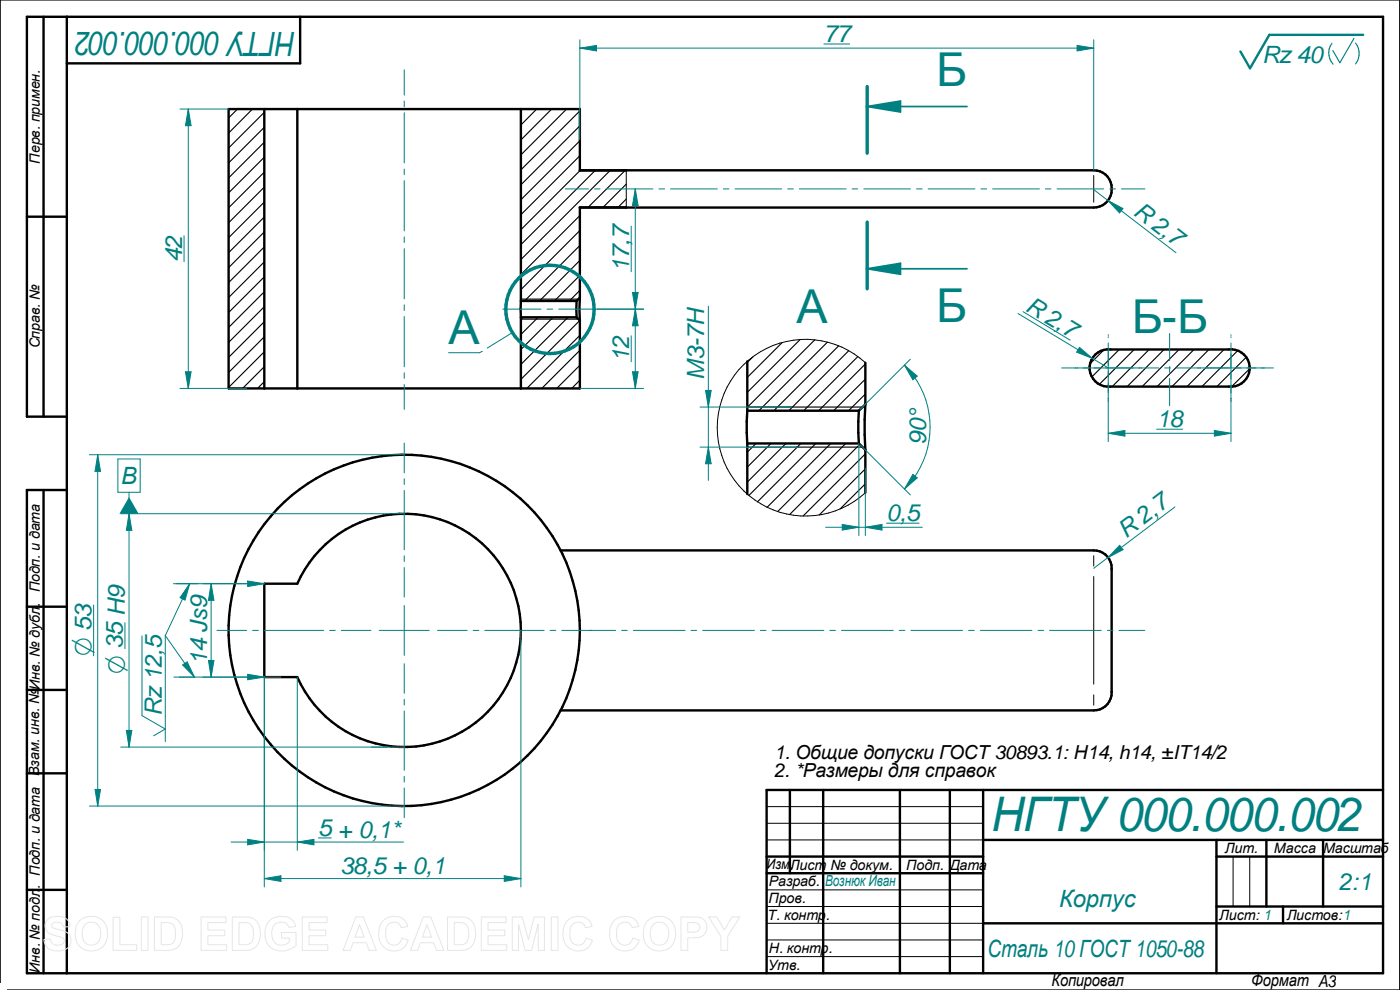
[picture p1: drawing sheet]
<svg xmlns="http://www.w3.org/2000/svg" width="420mm" height="297mm" viewBox="0 0 420 297" stroke-linecap="round" stroke-linejoin="round" font-family="sans-serif">
<g fill="none" stroke="#000" stroke-width=".72">
<path d="M13.1 5v120M20.1 5v287M90.1 5v14h-70M79.3 32.7v83.8M89.2 32.7v83.8M156.3 32.7v57.6M174 51.1h154.2a5.6 5.6 0 0 1 5.4 5.6 5.6 5.6 0 0 1-5.4 5.6h-154.2M187.9 51.1h-13.9v-18.4h-105.4v83.8h105.4v-20.4M8.1 65h12M187.9 62.2h-13.9v27.1M156.3 90.3v4.9M156.3 95.2v21.3"/>
<path d="M156.3 95.2h16.7M156.3 90.3h16.7M173 95.2l1 .9M173 90.3v4.9M174 89.3l-1 1M174 89.3v6.8M20.1 125h-12v-120h407v287h-407v-145h12M13.1 147v145M79.3 175.1h9.9a35 35 0 0 1 53.6-13.6 35 35 0 0 1 0 55.3 35 35 0 0 1-53.6-13.6h-9.9zM168.2 165.1h160a5.3 5.3 0 0 1 5.4 5.4v37.3a5.3 5.3 0 0 1-5.4 5.3h-160M8.1 182h12M8.1 207h12"/>
<path d="M8.1 232h12M237.1 237v25M247 237v55M270.1 237v55M285.1 237v55M295.1 237v55M415.1 237h-185v55M230.1 257h65M295.1 252h120M365.1 252v40M365.1 257h50M380.1 252v20"/>
<path d="M397.1 252v20M8.1 267h12M230.1 262h65M295.1 277h120M365.1 272h50M385.1 272v5"/>
<circle cx="121.3" cy="189.1" r="52.7"/>
</g>
<path d="M409.1 10.5h-28.2l-5.8 10-2.8-5" fill="none" stroke="#008080" stroke-width=".72"/>
<path d="M399.7 13a4.9 4.9 0 0 0 .4 6.3M406.3 11.5l-4.2 7.3-2.1-3.6M406.8 12.9a5.1 5.1 0 0 1 0 6.3" fill="none" stroke="#008080" stroke-width=".34"/>
<g fill="none" stroke="#000" stroke-width=".3">
<path d="M187.9 51.1v11.2M328.2 52.7v8M328.2 166.8v3M328.2 173v32.3M328.2 208.5v3.1M230.1 242h65M230.1 247h65M230.1 252h65M370.1 257v15M375.1 257v15M230.1 267h65M230.1 272h65"/>
<path d="M230.1 277h65M230.1 282h65M230.1 287h65"/>
</g>
<g fill="none" stroke="#000" stroke-width=".34">
<path d="M.1 0h420v297h-420M71.3 32.7l-2.7 2.7M75.8 32.7l-7.2 7.2M79.3 33.7l-10.7 10.7M79.3 38.2l-10.7 10.7M156.6 32.7l-.3 .3M161.1 32.7l-4.8 4.8M165.6 32.7l-9.3 9.3M170 32.7l-13.7 13.8M174 33.3l-17.7 17.7M174 37.8l-17.7 17.7M79.3 42.7l-10.7 10.7"/>
<path d="M79.3 47.2l-10.7 10.7M79.3 51.6l-10.7 10.8M79.3 56.1l-10.7 10.7M174 42.2l-17.7 17.7M174 46.7l-17.7 17.7M174.1 51.1l-17.8 17.8M178.6 51.1l-22.3 22.3M183.1 51.1l-26.8 26.8M187.6 51.1l-11.1 11.1M187.9 55.2l-6.9 7M187.9 59.7l-2.4 2.5M79.3 60.6l-10.7 10.7"/>
<path d="M79.3 65.1l-10.7 10.7M79.3 69.6l-10.7 10.7M79.3 74.1l-10.7 10.7M79.3 78.6l-10.7 10.7M174 64.7l-17.7 17.7M174 69.2l-17.7 17.7M174 73.7l-16.6 16.6M174 78.1l-12.1 12.2M79.3 83.1l-10.7 10.7M79.3 87.5l-10.7 10.8M79.3 92l-10.7 10.7M79.3 96.5l-10.7 10.7"/>
<path d="M156.3 95.8h17.3M156.3 89.7h17.3M157 95.2l-.7 .7M161.5 95.2l-5.2 5.2M166 95.2l-9.7 9.7M170.5 95.2l-14.2 14.1M174 82.6l-7.6 7.7M174 87.1l-3.1 3.2M174 96.1l-17.7 17.7M79.3 101l-10.7 10.8M79.3 105.5l-10.7 10.7M79.3 110l-6.5 6.5"/>
<path d="M79.3 114.5l-2 2M174 100.6l-15.9 15.9M174 105.1l-11.4 11.4M174 109.6l-6.9 6.9M174 114.1l-2.4 2.4"/>
</g>
<path d="M260.3 32v14M260.3 66.6v14" fill="none" stroke="#008080" stroke-width="1"/>
<path d="M.1 295h2v2.1h-2z" fill-rule="evenodd" fill="#fff"/>
<path d="M260.3 32h29.9" fill="none" stroke="#008080" stroke-width=".51"/>
<path d="M260.3 32l9.9-1.7v3.3z" fill="#008080"/>
<path d="M260.3 32l9.9-1.7v3.3z" fill="none" stroke="#008080" stroke-width=".51"/>
<g fill="#fff">
<path d="M279 14h13.1v13.9h-13.1z" fill-rule="evenodd"/>
<path d="M.1 295h2v2.1h-2z" fill-rule="evenodd"/>
</g>
<path d="M260.3 80.6h29.9" fill="none" stroke="#008080" stroke-width=".51"/>
<path d="M260.3 80.6l9.9-1.6v3.3z" fill="#008080"/>
<path d="M260.3 80.6l9.9-1.6v3.3z" fill="none" stroke="#008080" stroke-width=".51"/>
<path d="M279 84.6h13.1v14h-13.1z" fill-rule="evenodd" fill="#fff"/>
<path d="M260.3 26v6M260.3 80.6v6.1" fill="none" stroke="#008080" stroke-width="1"/>
<path d="M331.3 105l-4.1 4.1M335.9 104.9l-8.2 8.2M340.4 104.9l-10.5 10.4M344.9 104.9l-11.1 11.1M349.4 104.9l-11.1 11.1M353.9 104.9l-11.1 11.1M358.3 104.9l-11.1 11.1M362.8 104.9l-11.1 11.1M367.4 104.9l-11.2 11.1M371.5 105.2l-10.8 10.8M374 107.2l-8.8 8.8M375 110.7l-5.4 5.3" fill="none" stroke="#000" stroke-width=".34"/>
<path d="M328.7 106.4a5.6 5.6 0 0 1 4.6-1.5h35.5a5.6 5.6 0 0 1 6.2 5 5.6 5.6 0 0 1-5.2 6.1h-37.5a5.6 5.6 0 0 1-4.9-3.7 5.6 5.6 0 0 1 1.3-5.9z" fill="none" stroke="#000" stroke-width=".72"/>
<g fill="#fff">
<path d="M337.6 87.8h26.8v14h-26.8z" fill-rule="evenodd"/>
<path d="M337.6 87.8h26.8v14h-26.8z" fill-rule="evenodd"/>
</g>
<path d="M332.5 60.2l4.5 2.4-1 1.3z" fill="none" stroke="#008080" stroke-width=".3"/>
<path d="M332.5 60.2l4.5 2.4-1 1.3z" fill="#008080"/>
<path d="M328.2 56.9l24.7 18.9M324 104.2l3.8 3.3-4.7-1.8z" fill="none" stroke="#008080" stroke-width=".3"/>
<path d="M324 104.2l3.8 3.3-4.7-1.8z" fill="#008080"/>
<g fill="none" stroke="#008080" stroke-width=".3">
<path d="M305.5 94.1l27.1 16.3M307 93.5l14.2 8.6M318.6 110.4h29.2M332.6 100.4v.3M332.6 101v.3M332.6 102.9v16.9M349.5 110.4h1.8M351 100v8.2M351 110v1.7M351 113.5v8.2M353 110.4h29.2M369.4 100.4v.3"/>
<path d="M369.4 101v.3M369.4 102.9v16.9M332.6 120.1v.3M332.6 130l5-.8v1.7zM369.4 120.1v.3"/>
</g>
<path d="M332.6 130l5-.8v1.7z" fill="#008080"/>
<path d="M364.4 129.2l5 .8-5 .9z" fill="none" stroke="#008080" stroke-width=".3"/>
<path d="M364.4 129.2l5 .8-5 .9z" fill="#008080"/>
<path d="M323.2 13.6l5 .8-5 .9zM332.6 119.5v13M369.4 119.5v13M332.6 130h36.8M347.1 128.8h7.8" fill="none" stroke="#008080" stroke-width=".3"/>
<path d="M323.2 13.6l5 .8-5 .9z" fill="#008080"/>
<path d="M174 14.4l5-.8v1.7z" fill="none" stroke="#008080" stroke-width=".3"/>
<path d="M174 14.4l5-.8v1.7z" fill="#008080"/>
<path d="M174 11.9v30M174 14.4h154.2M247.3 13.2h7.7M328.2 11.9v39.2M56.5 32.7l.9 5h-1.7z" fill="none" stroke="#008080" stroke-width=".3"/>
<path d="M56.5 32.7l.9 5h-1.7z" fill="#008080"/>
<path d="M55.7 111.5h1.7l-.9 5z" fill="none" stroke="#008080" stroke-width=".3"/>
<path d="M55.7 111.5h1.7l-.9 5z" fill="#008080"/>
<g fill="none" stroke="#008080" stroke-width=".3">
<path d="M54 32.7h14.6M56.5 32.7v83.8M169.6 56.7h7M178.4 56.7h1.7M181.9 56.7h14M190.7 56.7l.8 5h-1.7zM197.7 56.7h1.8M201.2 56.7h14.1M217.1 56.7h1.7M220.6 56.7h14M236.4 56.7h1.7M239.9 56.7h14"/>
<path d="M255.7 56.7h1.7M259.2 56.7h14.1M275.1 56.7h1.7M278.5 56.7h14.1M294.4 56.7h1.7M297.9 56.7h14M313.7 56.7h1.7M317.2 56.7h14M333.1 56.7h1.7M336.5 56.7h7.1M55.2 70.7v7.8M150.9 92.8h11.5"/>
<path d="M164.2 92.8h1.7M167.7 92.8h11.5M54 116.5h19.9"/>
</g>
<path d="M190.7 56.7l.8 5h-1.7z" fill="#008080"/>
<path d="M189.8 87.8h1.7l-.8 5z" fill="none" stroke="#008080" stroke-width=".3"/>
<path d="M189.8 87.8h1.7l-.8 5z" fill="#008080"/>
<path d="M190.7 56.7v36.1M189.4 67.9v13.6M179.2 92.8h14M190.7 92.8l.8 4.9h-1.7z" fill="none" stroke="#008080" stroke-width=".3"/>
<path d="M190.7 92.8l.8 4.9h-1.7z" fill="#008080"/>
<path d="M189.8 111.5h1.7l-.8 5z" fill="none" stroke="#008080" stroke-width=".3"/>
<path d="M189.8 111.5h1.7l-.8 5z" fill="#008080"/>
<path d="M179.2 92.8h14M190.7 92.8v23.7M174 116.5h19.2M189.4 100.8v7.7M336 163.6l1 1.3-4.4 2.4z" fill="none" stroke="#008080" stroke-width=".3"/>
<path d="M336 163.6l1 1.3-4.4 2.4z" fill="#008080"/>
<path d="M29.3 136.4l.9 5h-1.7zM352.6 152.1l-24.4 18.4" fill="none" stroke="#008080" stroke-width=".3"/>
<path d="M29.3 136.4l.9 5h-1.7z" fill="#008080"/>
<path d="M28.5 236.9h1.7l-.9 5z" fill="none" stroke="#008080" stroke-width=".3"/>
<path d="M28.5 236.9h1.7l-.9 5z" fill="#008080"/>
<path d="M26.8 136.4h94.5M29.3 136.4v105.5M28.1 181.5v15.3M26.8 241.9h94.5M89.2 252.6l5-.8v1.7z" fill="none" stroke="#008080" stroke-width=".3"/>
<path d="M89.2 252.6l5-.8v1.7z" fill="#008080"/>
<path d="M74.3 251.8l5 .8-5 .9z" fill="none" stroke="#008080" stroke-width=".3"/>
<path d="M74.3 251.8l5 .8-5 .9z" fill="#008080"/>
<path d="M79.3 203.2v51.9M89.2 203.2v51.9M69.3 252.6h51.8M95.5 251.4h3.9M79.3 263.6l5-.8v1.7z" fill="none" stroke="#008080" stroke-width=".3"/>
<path d="M79.3 263.6l5-.8v1.7z" fill="#008080"/>
<path d="M151.3 262.8l5 .8-5 .9z" fill="none" stroke="#008080" stroke-width=".3"/>
<path d="M151.3 262.8l5 .8-5 .9z" fill="#008080"/>
<path d="M63.4 175.1l.8 5h-1.6zM156.3 189.1v77M79.3 203.2v62.9M79.3 263.6h77" fill="none" stroke="#008080" stroke-width=".3"/>
<path d="M63.4 175.1l.8 5h-1.6z" fill="#008080"/>
<path d="M62.6 198.2h1.6l-.8 5z" fill="none" stroke="#008080" stroke-width=".3"/>
<path d="M62.6 198.2h1.6l-.8 5z" fill="#008080"/>
<path d="M52.1 175.1h27.2M63.4 175.1v28.1M60.9 203.2h23.4" fill="none" stroke="#008080" stroke-width=".3"/>
<path d="M74.3 174.3l5 .8-5 .9z" fill="#008080"/>
<path d="M74.3 174.3l5 .8-5 .9zM52.2 203.2h27.1" fill="none" stroke="#008080" stroke-width=".3"/>
<path d="M74.3 202.3l5 .9-5 .8z" fill="#008080"/>
<path d="M52.9 175.1h2.9M49.6 190.7l8.8 12.5h-4.6M74.3 202.3l5 .9-5 .8z" fill="none" stroke="#008080" stroke-width=".3"/>
<path d="M54.8 199.5l1.4-.9 2.2 4.6z" fill="#008080"/>
<path d="M56.9 175.1l-7.3 15.6M54.8 199.5l1.4-.9 2.2 4.6z" fill="none" stroke="#008080" stroke-width=".3"/>
<path d="M56.9 175.1l-1.4 4.9-1.5-.7z" fill="#008080"/>
<path d="M38.7 154.1l.9 5h-1.7zM111.5 154.1h9.8M55.8 175.1h3.6M56.9 175.1l-1.4 4.9-1.5-.7zM111.5 224.2h9.8" fill="none" stroke="#008080" stroke-width=".3"/>
<path d="M38.7 154.1l.9 5h-1.7z" fill="#008080"/>
<path d="M37.9 219.2h1.7l-.9 5z" fill="none" stroke="#008080" stroke-width=".3"/>
<path d="M37.9 219.2h1.7l-.9 5z" fill="#008080"/>
<path d="M36.2 154.1h75.3M38.7 147.7v76.5M37.5 186.9v7.7M42.6 190.8v23.9l7 4-3.5 2.1M49.6 190.6v31.9M36.2 224.2h80.2" fill="none" stroke="#008080" stroke-width=".3"/>
<path d="M38.7 149.1l2.9 5h-5.8z" fill="#008080"/>
<g fill="none" stroke="#008080" stroke-width=".3">
<path d="M121.3 21v7.5M121.3 30.3v1.7M121.3 33.8v15.1M121.3 50.7v1.7M121.3 54.2v15.1M121.3 71.1v1.7M121.3 74.6v15.1M121.3 91.4v1.8M121.3 95v15.1M153.8 99.8l-9.8 6h-9.4M121.3 111.8v1.7M121.3 115.4v7.5"/>
<path d="M35.4 137.7h6.7v10h-6.7zM121.3 132.9v9M121.3 143.6v1.8M121.3 147.2v17.8M121.3 166.8v1.7M121.3 170.3v8.9M65.1 189.1h8.9M75.8 189.1h1.7M79.3 189.1h17.8M98.9 189.1h1.7M102.4 189.1h8.9M113.8 189.1h15"/>
<path d="M121.3 181.7v14.9M121.3 199.1v8.9M131.3 189.1h8.9M142 189.1h1.7M145.5 189.1h17.8M165.1 189.1h1.7M168.6 189.1h16.2M186.6 189.1h1.6M190.1 189.1h15.5M207.4 189.1h1.7M210.9 189.1h15.5M228.2 189.1h1.7"/>
<path d="M231.7 189.1h15.6M249 189.1h1.7M252.5 189.1h15.6M269.9 189.1h1.7M273.4 189.1h15.5M290.7 189.1h1.7M294.2 189.1h15.5M311.5 189.1h1.7M315 189.1h15.5M332.3 189.1h1.7M335.8 189.1h7.8M121.3 209.8v1.7"/>
<path d="M121.3 213.3v17.8M121.3 232.9v1.8M121.3 236.4v9"/>
</g>
<circle cx="165" cy="92.8" r="13.2" fill="none" stroke="#008080" stroke-width="1"/>
<path d="M132.6 91.3h13.4v14h-13.4z" fill-rule="evenodd" fill="#fff"/>
<g fill="none" stroke="#000" stroke-width=".34">
<path d="M225.9 107.1l-1.6 1.7M234.7 102.8l-10.4 10.4M240.1 101.9l-15.8 15.8M244.5 102l-20.2 20.2M248.3 102.7l-20.6 20.5M251.7 103.8l-19.5 19.4M254.7 105.2l-18 18M257.5 107l-16.3 16.2M259.7 109.2l-14 14M259.7 113.7l-9.5 9.5M259.7 118.2l-5 5M224.3 134.2h34.6"/>
<path d="M224.3 122.1h34.6M226.9 133.1l-2.6 2.6M231.4 133.1l-7.1 7.1M235.9 133.1l-11.6 11.6M240.4 133.1l-15.6 15.5M244.8 133.1l-17.5 17.5M249.3 133.1l-19.1 19.1M253.8 133.1l-20.4 20.4M258.1 133.3l-21.1 21.1M259.7 136.2l-18.7 18.6M259.7 140.7l-13.8 13.8M259.7 145.2l-7.6 7.5"/>
</g>
<path d="M224.3 108.4v14.8M259.7 108.8v12.5M224.3 123.2l-.2 3.3 .2 6.6M224.3 133.1v15.2M224.3 133.1h33.5M224.3 123.2h33.5M257.8 133.1l1.9 1.9M257.8 123.2l-.2 3.3 .2 6.6M259.7 121.3l-1.9 1.9M259.7 121.3l-.2 4.6 .2 9.1M259.7 135v12.8" fill="none" stroke="#000" stroke-width=".72"/>
<path d="M259.7 108.8a26.5 26.5 0 0 0-36.9 1.1 26.5 26.5 0 0 0 0 36.9 26.5 26.5 0 0 0 36.9 1.1" fill="none" stroke="#000" stroke-width=".3"/>
<g fill="#fff">
<path d="M233.1 84.8h17.3v14h-17.3z" fill-rule="evenodd"/>
<path d="M233.1 84.8h17.3v14h-17.3z" fill-rule="evenodd"/>
</g>
<path d="M211.7 117.1h1.7l-.8 5z" fill="none" stroke="#008080" stroke-width=".3"/>
<path d="M211.7 117.1h1.7l-.8 5z" fill="#008080"/>
<path d="M212.6 134.2l.8 4.9h-1.7z" fill="none" stroke="#008080" stroke-width=".3"/>
<path d="M212.6 134.2l.8 4.9h-1.7z" fill="#008080"/>
<path d="M212.6 91.9v52.2M210.1 122.1h27.5M210.1 134.2h29.4M259.7 158.2l5-.8v1.6z" fill="none" stroke="#008080" stroke-width=".3"/>
<path d="M259.7 158.2l5-.8v1.6z" fill="#008080"/>
<path d="M252.8 157.4l5 .8-5 .8z" fill="none" stroke="#008080" stroke-width=".3"/>
<path d="M252.8 157.4l5 .8-5 .8z" fill="#008080"/>
<path d="M257.8 133.1v27.6M247.8 158.2h29M259.7 140.5v20.2M266.1 157h9.7M274 142.3l1.3 1.1-3.9 3.3z" fill="none" stroke="#008080" stroke-width=".3"/>
<path d="M274 142.3l1.3 1.1-3.9 3.3z" fill="#008080"/>
<path d="M271.4 109.6l3.9 3.3-1.3 1.1z" fill="none" stroke="#008080" stroke-width=".3"/>
<path d="M271.4 109.6l3.9 3.3-1.3 1.1z" fill="#008080"/>
<path d="M271.4 109.6a26.3 26.3 0 0 1 0 37.1M273.2 107.8l-15.1 15.1M258.2 133.5l15 15" fill="none" stroke="#008080" stroke-width=".3"/>
<g fill="none" stroke="#e6e6e6" stroke-width=".3">
<path d="M14.2 276a4.8 4.8 0 0 1 6.2 .1l.4 .9 .2 1-2 .1a1.98 1.98 0 0 0-1.5-1.4 1.98 1.98 0 0 0-2 .7 1.32 1.32 0 0 0 1.6 1.4l.5 .1a4 4 0 0 1 3.6 2.5 3.3 3.3 0 0 1-3.9 3.9 3.6 3.6 0 0 1-4.1-3.4l1.9-.2a2.26 2.26 0 0 0 1.8 1.9 2.26 2.26 0 0 0 2.4-1.1 1.29 1.29 0 0 0-1.5-1.5 4.7 4.7 0 0 1-4.1-2.3l-.1-1.3zM23.9 276.2a5 5 0 0 1 6.2-.5 5 5 0 0 1 2.1 5.7 4.9 4.9 0 0 1-6 3.8 4.9 4.9 0 0 1-3.5-6.2l.3-1.4zM25.4 277.5a2.82 2.82 0 0 1 3.4-.5 2.82 2.82 0 0 1 1.4 3.1 2.81 2.81 0 0 1-1.5 3.2 2.81 2.81 0 0 1-3.5-.9 4.9 4.9 0 0 1 .2-4.9zM33.9 275.2h2.1v8.3h5v1.7h-7.1zM42.4 275.1h2v10.1h-2zM46.3 275.1h3.7a4.3 4.3 0 0 1 4.8 5.1 4.3 4.3 0 0 1-4.6 5h-3.9zM48.4 276.8a4.7 4.7 0 0 1 3.5 .6 5 5 0 0 1-.2 5.7l-1.1 .3-2.2 .1zM60.4 275.1h7.4v1.7h-5.4v2.3h5v1.7h-5v2.7h5.6v1.7h-7.6zM69.7 275.1h3.7a4.3 4.3 0 0 1 4.7 5.1 4.3 4.3 0 0 1-4.6 5h-3.8zM71.7 276.8a4.7 4.7 0 0 1 3.6 .6 5 5 0 0 1-.2 5.7l-1.1 .3-2.3 .1zM80.9 276.2a5.3 5.3 0 0 1 7.2 .3l.7 1.4-2.1 .4a2.74 2.74 0 0 0-3.3-1.5 2.74 2.74 0 0 0-1.8 3.2 3.1 3.1 0 0 0 1.6 3.3 3.1 3.1 0 0 0 3.6-.6v-1.2h-2.3v-1.7h4.3v4a5.9 5.9 0 0 1-8.5-.6 6 6 0 0 1 .6-7zM90.7 275.1h7.5v1.7h-5.5v2.3h5.1v1.7h-5.1v2.7h5.7v1.7h-7.7z"/>
<path d="M106.8 275.1h2.2l4 10.1h-2.2l-.9-2.3h-4l-.8 2.3h-2.2zM107.9 277.5l1.4 3.7h-2.8zM114.9 276.3a4.4 4.4 0 0 1 7.5 1.6l-2 .5a2.41 2.41 0 0 0-2.8-1.6 2.41 2.41 0 0 0-1.9 2.7 3.3 3.3 0 0 0 1.7 4 2.35 2.35 0 0 0 3.2-2l1.9 .6a4.5 4.5 0 0 1-5.3 3.1 4.5 4.5 0 0 1-3.5-5l.4-2.5zM127 275.1h2.3l3.9 10.1h-2.2l-.8-2.3h-4l-.9 2.3h-2.1zM128.1 277.5l1.4 3.7h-2.7zM134.3 275.1h3.7a4.3 4.3 0 0 1 4.7 5.1 4.3 4.3 0 0 1-4.6 5h-3.8zM136.3 276.8a4.7 4.7 0 0 1 3.6 .6 5 5 0 0 1-.2 5.7l-1.1 .3-2.3 .1zM144.4 275.1h7.5v1.7h-5.4v2.3h5v1.7h-5v2.7h5.6v1.7h-7.7zM153.7 275.1h3l1.9 6.8 1.7-6.8h3.1v10.1h-1.9v-8l-2 8h-1.9l-2-8v8h-1.9zM165.4 275.1h2.1v10.1h-2.1zM170.2 276.3a4.4 4.4 0 0 1 7.5 1.6l-2 .5a2.41 2.41 0 0 0-2.8-1.6 2.41 2.41 0 0 0-1.9 2.7 3.3 3.3 0 0 0 1.7 4 2.35 2.35 0 0 0 3.2-2l1.9 .6a4.5 4.5 0 0 1-5.3 3.1 4.5 4.5 0 0 1-3.6-5l.5-2.5zM184.2 276.3a4.4 4.4 0 0 1 7.5 1.6l-2 .5a2.41 2.41 0 0 0-2.8-1.6 2.41 2.41 0 0 0-1.9 2.7 3.3 3.3 0 0 0 1.7 4 2.35 2.35 0 0 0 3.2-2l1.9 .6a4.5 4.5 0 0 1-5.3 3.1 4.5 4.5 0 0 1-3.5-5l.4-2.5z"/>
<path d="M194.4 276.2a5 5 0 0 1 6.2-.5 5 5 0 0 1 2.1 5.7 4.9 4.9 0 0 1-6.1 3.8 4.9 4.9 0 0 1-3.5-6.2l.4-1.4zM195.9 277.5a2.82 2.82 0 0 1 3.4-.5 2.82 2.82 0 0 1 1.4 3.1 2.81 2.81 0 0 1-1.6 3.2 2.81 2.81 0 0 1-3.4-.9 4.9 4.9 0 0 1 .2-4.9zM204.4 275.1h3.2a3.8 3.8 0 0 1 4.1 1.4 3.3 3.3 0 0 1-.2 3.6 3.3 3.3 0 0 1-3.2 1.3h-1.9v3.8h-2zM206.4 276.8a4.8 4.8 0 0 1 3.1 .4 1.49 1.49 0 0 1 .3 1.8 1.49 1.49 0 0 1-1.7 .7h-1.7zM212.7 275.1h2.4l2.3 4 2.3-4h2.3l-3.6 5.8v4.3h-2v-4.3z"/>
</g>
<text font-size="14.3" fill="#008080" x="297.6" y="249.3">НГТУ000.000.002</text>
<g font-size="14" fill="#008080">
<text x="281" y="26">Б</text>
<text x="239" y="96.8">А</text>
<text x="281" y="96.6">Б</text>
<text x="339.6" y="99.8">Б-Б</text>
<text x="134.6" y="103.3">А</text>
</g>
<text font-size="10" fill="#008080" x="88.6" y="9.7" transform="rotate(180 88.6 9.7)">НГТУ000.000.002</text>
<g font-size="7.7" fill="#008080">
<text x="27.5" y="196.8" transform="rotate(-90 27.5 196.8)">O 53</text>
<text x="37.5" y="202.3" transform="rotate(-90 37.5 202.3)">O 35 H9</text>
</g>
<g font-size="7.2" fill="#008080">
<text x="247.3" y="12.6">77</text>
<text x="378.8" y="18.8">Rz 40</text>
<text x="339.8" y="64.1" transform="rotate(37 339.8 64.1)">R 2,7</text>
<text x="54.6" y="78.5" transform="rotate(-90 54.6 78.5)">42</text>
<text x="188.8" y="81.5" transform="rotate(-90 188.8 81.5)">17,7</text>
<text x="307.3" y="93" transform="rotate(31 307.3 93)">R 2,7</text>
<text x="188.8" y="108.5" transform="rotate(-90 188.8 108.5)">12</text>
<text x="211.4" y="113.9" transform="rotate(-90 211.4 113.9)">M3-7H</text>
<text x="347.1" y="128.1">18</text>
<text x="277.9" y="133.4" transform="rotate(-90 277.9 133.4)">90°</text>
<text x="36.4" y="145.2">В</text>
<text x="266.1" y="156.3">0,5</text>
<text x="337.9" y="161.7" transform="rotate(-37 337.9 161.7)">R 2,7</text>
<text x="62.1" y="199.5" transform="rotate(-90 62.1 199.5)">14 Js9</text>
<text x="48.6" y="214.7" transform="rotate(-90 48.6 214.7)">Rz 12,5</text>
<text x="95.5" y="250.8">5 + 0,1*</text>
<text x="102.1" y="262.3">38,5 + 0,1</text>
<text x="401.8" y="267.1">2:1</text>
<text x="317.9" y="272.1">Корпус</text>
<text x="296.4" y="287.1">Сталь 10ГОСТ1050-88</text>
</g>
<g font-size="5.8">
<text x="232.4" y="227.6">1. Общие допуски ГОСТ 30893.1: Н14, h14, ±IT14/2</text>
<text x="232.3" y="233.1">2. *Размеры для справок</text>
</g>
<g font-size="5">
<text x="315.6" y="296">Копировал</text>
<text x="375.5" y="295.9">Формат A3</text>
</g>
<text font-size="4.6" fill="#008080" x="247.7" y="265.8">Вознюк Иван</text>
<g font-size="4.3">
<text x="12" y="49.1" transform="rotate(-90 12 49.1)">Перв. примен.</text>
<text x="12" y="104.6" transform="rotate(-90 12 104.6)">Справ. №</text>
<text x="12" y="177.8" transform="rotate(-90 12 177.8)">Подп. и дата</text>
<text x="11.7" y="232.8" transform="rotate(-90 11.7 232.8)">Взам. инв. №Инв. № дубл.</text>
<text x="367.6" y="255.9">Лит.</text>
<text x="382.3" y="255.9">Масса Масштаб</text>
<text x="230.1" y="260.8">Изм.Лист № докум.</text>
<text x="271.9" y="260.9">Подп. Дата</text>
<text x="12" y="266.8" transform="rotate(-90 12 266.8)">. Подп. и дата</text>
<text x="230.7" y="265.9">Разраб.</text>
<text x="230.4" y="275.9">Т. контр</text>
<text x="230.7" y="270.9">Пров.</text>
<text x="247.8" y="275.9">.</text>
<text x="365.9" y="275.9">Лист: 1</text>
<text x="386.2" y="275.9">Листов:1</text>
<text x="230.7" y="285.9">Н. контр.</text>
<text x="12" y="291.8" transform="rotate(-90 12 291.8)">Инв. № подл</text>
<text x="230.6" y="290.9">Утв.</text>
</g>
</svg>
